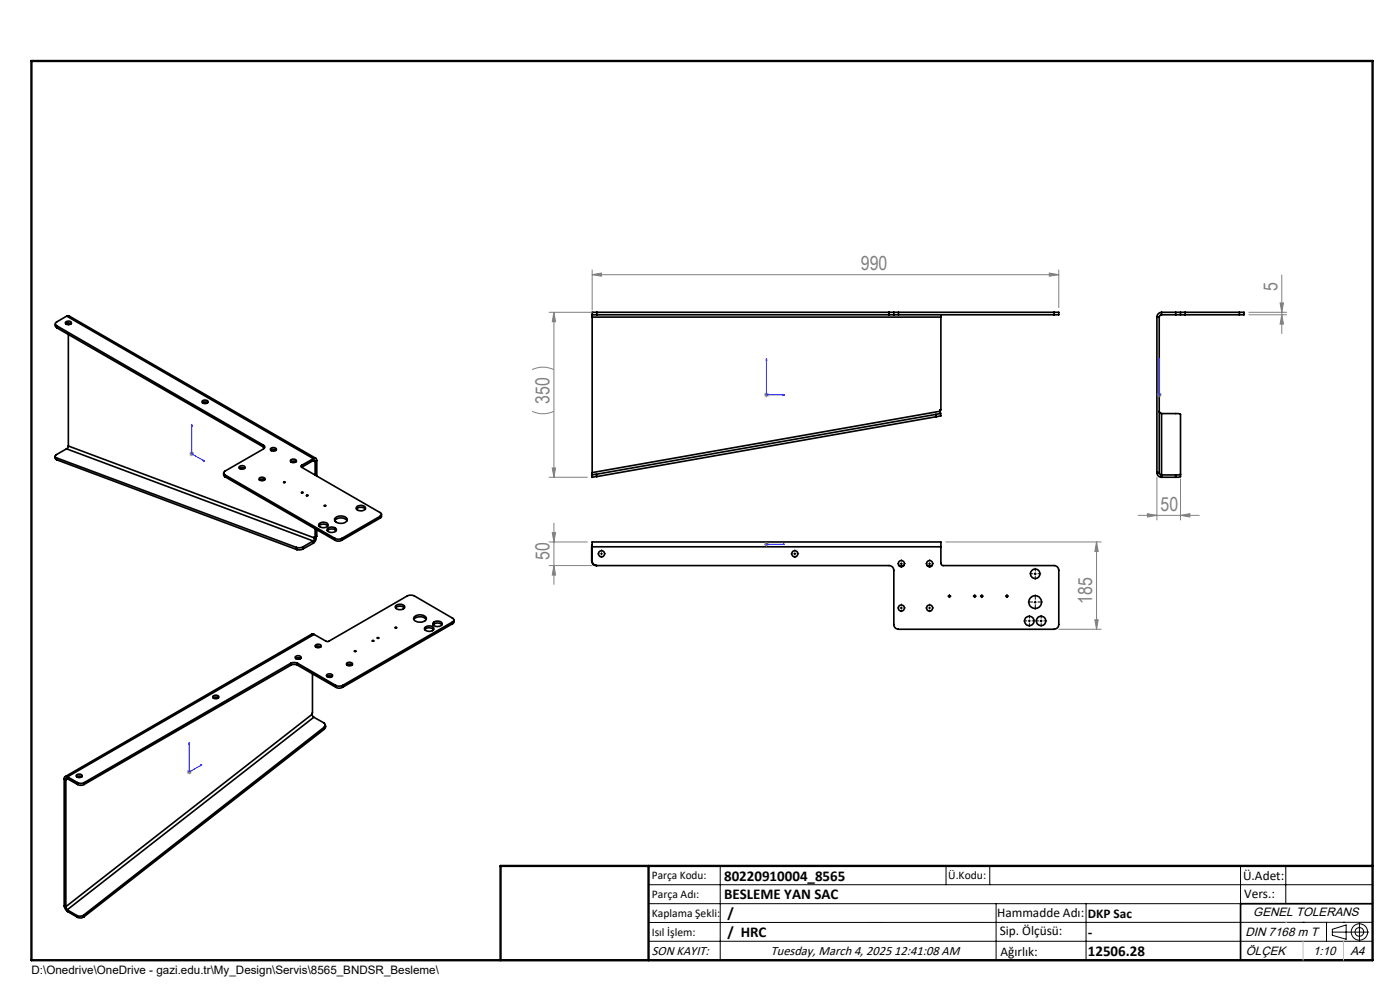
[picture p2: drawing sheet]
<svg xmlns="http://www.w3.org/2000/svg" width="297mm" height="210mm" viewBox="0 0 297 210" stroke-linecap="round" stroke-linejoin="round" font-family="sans-serif">
<g fill="none" stroke="#000" stroke-width=".35">
<path d="M11.7 68.7v.5l.3 .3M12 69.1l43.9 25.3M12 69.1v.4M12 69.5l43.9 25.3M14 68.3l.1-.1a.59 .59 0 0 1 .7-.1 .59 .59 0 0 1 .3 .6l-.2 .1a.61 .61 0 0 1-1-.4zM14 68.7l.4-.2 .7 .2M14.1 67.1l-2.1 1.2a.43 .43 0 0 0-.3 .4 .43 .43 0 0 0 .3 .4M14.1 67.1l.5-.1 52.4 30.2M14.1 67.1l52.4 30.2M14.5 68.5v.4M14.5 70.9v23.7M125.6 66.8h1"/>
<path d="M125.6 66.8v.5M125.6 67.3v33M125.6 67.3h74M126.6 66.2h-1v.6M126.6 66.2h62M126.6 66.8h62M126.6 66.2v.6M188.6 66.2h1M188.6 66.8h1M188.6 66.2v.6M189.6 66.2h1M189.6 66.8h1"/>
<path d="M189.6 66.2v.6M190.6 66.2v.6M190.6 66.2h33M190.6 66.8h33M199.6 66.8v.5M199.6 67.3v19.7h-.2v.2M223.6 66.2h1v.6h-1M223.6 66.2v.6M245.4 67.3h.5M245.4 67.3v33M245.9 67.3v33M246.4 66.2a1.02 1.02 0 0 0-1 1.1"/>
<path d="M246.4 66.8l-.3 .1-.2 .4M246.4 66.2h3M246.4 66.8h3M246.4 66.2v.6M249.4 66.8h1M249.4 66.2h1M249.4 66.2v.6M250.4 66.8h1M250.4 66.2h1M250.4 66.2v.6M251.4 66.2h11.5M251.4 66.8h11.5"/>
<path d="M251.4 66.2v.6M262.9 66.2h1v.6h-1M262.9 66.2v.6M11.7 96.8v.5l.3 .2M12 97.1l50.9 19M12 97.1v.4M12 97.5l51 19.1M14.1 95.2l-2.1 1.2a.34 .34 0 0 0-.3 .4 .34 .34 0 0 0 .3 .3M14.1 95.2l52.3 19.6M14.5 94.6l-.1 .3-.3 .3M14.5 94.6l52.2 19.5M42.9 85.1l.4-.2a.47 .47 0 0 1 .6 0 .47 .47 0 0 1 .2 .5 .74 .74 0 0 1-1.2-.2z"/>
<path d="M43 85.4l.3-.1 .8 .1M50.7 99l.1-.1a.66 .66 0 0 1 1.2 .4l-.3 .1a.61 .61 0 0 1-1-.4zM50.8 99.4l.4-.2 .7 .2M55.9 94.4a.43 .43 0 0 1 .3 .4 .43 .43 0 0 1-.3 .4l-8.2 4.7a.43 .43 0 0 0-.3 .4 .43 .43 0 0 0 .3 .4M55.9 94.8l.2 .2M55.9 94.4v.4M57.5 95.1a.68 .68 0 0 1 1.1 .3 .73 .73 0 0 1-1.2-.2zM57.5 95.5l.3-.2 .7 .2M61.7 97.5l.4-.1a.45 .45 0 0 1 .6 0 .45 .45 0 0 1 0 .6l-.1 .1a.65 .65 0 0 1-1-.5zM61.7 98l.5-.2 .6 .2M64 98.7l-.1 .2 .1 .2M64 99.1l16.6 9.6a.42 .42 0 0 1 .3 .4 .42 .42 0 0 1-.3 .4"/>
<path d="M64 98.7v.4M66.5 97.3a.42 .42 0 0 1 .5-.1 .42 .42 0 0 1 .2 .5M66.5 97.7l.2-.1 .2 .3M66.5 97.3l-2.5 1.4M66.5 97.3v.4M66.5 97.7l-2.5 1.4M66.5 97.7l.4 .2M66.9 97.9v2.8M67.2 97.7l-.3 .2M67.2 97.7v3.3M198.5 87.9l.1 .5M198.5 87.9l-72 12.7"/>
<path d="M198.6 88.4l-72 12.7M199.4 87.2l.1 .5M199.4 87.2l-73.8 13.1M199.5 87.7l-1 .2M199.5 87.7l.1 .5-1 .2M245.9 87.2l.2 .4 .3 .1M246.4 87.7h3.6l.4 .2v13.2l-1 .1M246.4 87.7v13.5M47.4 100.3l.1 .7 .2 .1M47.7 100.7l23.4 13.5M47.7 100.7v.4M47.7 101.1l23.4 13.5"/>
<path d="M55 101.5l.4-.3a.46 .46 0 0 1 .6 .1 .46 .46 0 0 1 .1 .5 .75 .75 0 0 1-1.1-.2zM55 101.8h.1a.88 .88 0 0 1 1 0M62.9 116.1l.1 .5M64 104.4h.2l.1 .1zM64.3 116l-.7 .2-.7-.1M64.3 116v.4M64.3 116.4l-.4 .2h-.9M66.4 114.8l-2.1 1.2M66.4 114.8l.1 .4M66.5 115.2l-2.2 1.2M66.7 114.1l-.3 .7M66.9 112.2v1.7"/>
<path d="M66.9 113.9h-.2v.2M67.1 113.9a1.38 1.38 0 0 1-.6 1.3M67.1 113.9l-.4 .2M67.1 113.8v.1M67.2 112.4v1.4l-.3 .1M67.7 111.6a1.32 1.32 0 0 1 1.8 0M67.7 111h.2a1.16 1.16 0 0 1 1.7 .4 1.2 1.2 0 0 1-2 0zM69.4 112.2a1.24 1.24 0 0 1 2 .2 1.11 1.11 0 0 1-2 0zM69.4 112.6l.2-.2a1.49 1.49 0 0 1 1.7 .2M71 110.4a1.72 1.72 0 0 1 2.6 0M71 110a1.74 1.74 0 0 1 2.7 .1 1.24 1.24 0 0 1-1.8 .9 .8 .8 0 0 1-.9-1zM71.1 114.2a1.5 1.5 0 0 0 1.4 0"/>
<path d="M71.1 114.6a1.5 1.5 0 0 0 1.4 0M71.1 114.2v.4M72.5 114.2v.4M75.6 108a1.41 1.41 0 0 1 1.9 0M75.7 107.5l.1-.1a1.07 1.07 0 0 1 1.7 .5 1.24 1.24 0 0 1-1.9-.1zM80.6 109.5l-8.1 4.7M80.6 109.5v.4M80.6 109.9l-8.1 4.7M80.9 109.1v.6l-.3 .2M125.5 100.7l.1 .5 1-.1M125.5 116v3a.96 .96 0 0 0 1 1h62.1a.97 .97 0 0 1 1 1v11.5a1.02 1.02 0 0 0 1 1h33a1.02 1.02 0 0 0 1-1v-11.5a.96 .96 0 0 0-1-1h-23.6l-.3-.2-.1-.3v-3.5M125.5 116h74.1"/>
<path d="M125.6 115.6l-.1 .4M125.6 100.3l-.1 .4M126.5 100.6l-1 .1M126.5 100.6l.1 .5M190.7 120h1M196.7 120h1M199.6 116v-1h-74v4a.96 .96 0 0 0 1 1M245.4 100.3a.95 .95 0 0 0 1 .9M245.4 100.3h.5M245.9 100.3l.1 .3 .3 .1h3.1M246.4 101.2h3M249.4 100.7v.5"/>
<path d="M250.4 100.6l-1 .1M62.7 139.3a.63 .63 0 0 1 .7-.3 .63 .63 0 0 1 .4 .7l-.2 .1a.6 .6 0 0 1-.9-.5zM62.7 139.7l.4-.2 .7 .2M66.6 134.6l-.5-.1-52.3 30.2M66.6 134.6l-52.3 30.2M66.9 136.9l.3-.2a.52 .52 0 0 1 .6-.1 .52 .52 0 0 1 .3 .6 .73 .73 0 0 1-1.2-.3zM67 137.2a.9 .9 0 0 1 1 0h.1M83.9 133.1l.2 .1h-.2zM83.9 129a1.31 1.31 0 0 1 1.9 0M84 128.5a1.24 1.24 0 0 1 1.9 .3 1.14 1.14 0 0 1-2-.1zM87.8 131.4a1.79 1.79 0 0 1 2.6 0M87.9 130.9a1.69 1.69 0 0 1 2.6 .3 1.59 1.59 0 0 1-2.7 .3l-.1-.3z"/>
<path d="M90.1 133.6a1.31 1.31 0 0 1 1.9 0M90.2 133.1l.1-.1a1.17 1.17 0 0 1 1.7 .4 1.1 1.1 0 0 1-1 .5 1.1 1.1 0 0 1-.9-.6zM91.9 132.5a1.32 1.32 0 0 1 1.8 0M92 132a1.17 1.17 0 0 1 1.8 .4 1.14 1.14 0 0 1-2-.1zM96 131.9a.43 .43 0 0 0 .3-.4 .43 .43 0 0 0-.3-.4l-8.1-4.7-.9-.1-.6 .1-16.7 9.7-.6-.1-2.5-1.4M96 131.9l-23.3 13.5M96 131.9v.4M96 132.3l-23.3 13.5M96.3 131.5v.5l-.3 .3M45.2 147.7l.4-.2a.47 .47 0 0 1 .6 0 .47 .47 0 0 1 .2 .6 .73 .73 0 0 1-1.2-.3zM45.2 148.1l.4-.2 .7 .2M61.7 140.7l.5-.2 .9 .2"/>
<path d="M61.7 141.1a1.5 1.5 0 0 1 1.4 0M61.7 140.7l-43.8 25.3M61.7 140.7v.4M61.7 141.1l-43.8 25.3M63.1 140.7l8.2 4.7M63.1 140.7v.4M63.1 141.1l8.2 4.7M66.2 151.5l.4 .6M66.2 151.5l-52.2 40.8M66.3 142.9l-.1 8.6M66.6 152.1l2.1 1.2a.54 .54 0 0 1 0 1M66.6 152.1l-52.3 40.9"/>
<path d="M68.7 154.3l-50.9 39.8M68.7 154.3l.1 .4M68.8 154.7l-50.9 39.7M69 153.7l.1 .5-.3 .5M69.4 143.5l.5-.2 .5 .2M69.4 143.1l.1-.1a.65 .65 0 0 1 1 .4 .76 .76 0 0 1-1.2-.2zM71.3 145.4l.5 .1 .9-.1M71.3 145.8a1.5 1.5 0 0 0 1.4 0M71.3 145.4v.4M72.7 145.4v.4M73.6 141.1l.4-.2 .7 .2M73.6 140.6l.4-.1a.44 .44 0 0 1 .6 0 .44 .44 0 0 1 0 .6 .62 .62 0 0 1-.7 .2 .62 .62 0 0 1-.3-.6z"/>
<path d="M13.6 165.2l.4 .2M13.6 165.2v26.9M14 165.4v26.9M14.3 164.8a.44 .44 0 0 0-.5-.1 .44 .44 0 0 0-.2 .5M14.3 165.2l-.2-.1-.1 .3M14.3 164.8l2.1 1.2M14.3 164.8v.4M14.3 165.2l2.1 1.2M14.3 165.2l-.3 .2M16.2 164.4l.3-.2a.53 .53 0 0 1 .6 0 .53 .53 0 0 1 .3 .6 .73 .73 0 0 1-1.2-.3zM16.3 164.8v-.1a.9 .9 0 0 1 1 .1h.1M16.4 166a1.5 1.5 0 0 0 1.5 0"/>
<path d="M16.4 166.4a1.5 1.5 0 0 0 1.5 0M16.4 166v.4M17.9 166v.4M13.6 192.1l.2 .6 .5 .6M13.6 192.1l.4 .2M14 192.3l.3 .7M14.3 193l2.1 1.2M14.3 193v.3M14.3 193.3l2.1 1.3M16.4 194.2v.4M17.8 194.1a1.52 1.52 0 0 1-1.4 .1M17.8 194.1l.1 .3"/>
<path d="M17.9 194.4a1.3 1.3 0 0 1-1.5 .2M291.2 191.7h-28v12M106.2 203.7h185"/>
<circle cx="60.3" cy="102.3" r=".13"/>
<circle cx="65.2" cy="105.1" r=".14"/>
<circle cx="69" cy="107.3" r=".14"/>
<circle cx="127.6" cy="117.5" r=".64"/>
<circle cx="168.6" cy="117.5" r=".64"/>
<circle cx="191.2" cy="119.6" r=".66"/>
<circle cx="197.2" cy="119.6" r=".66"/>
<circle cx="75.3" cy="138.1" r=".14"/>
<circle cx="79.1" cy="136" r=".15"/>
<circle cx="80.2" cy="135.3" r=".15"/>
<circle cx="191.2" cy="129" r=".64"/>
<circle cx="197.2" cy="129" r=".64"/>
<circle cx="201.4" cy="126.5" r=".17"/>
<circle cx="206.8" cy="126.5" r=".16"/>
<circle cx="208.3" cy="126.5" r=".17"/>
<circle cx="213.6" cy="126.5" r=".16"/>
<circle cx="218.4" cy="131.7" r=".99"/>
<circle cx="219.6" cy="127.7" r="1.35"/>
<circle cx="219.6" cy="121.7" r="1"/>
<circle cx="220.9" cy="131.7" r=".99"/>
</g>
<g fill="none" stroke="#000" stroke-width=".21">
<path d="M60.1 102.2l.4 .1-.2 .1zM127.4 117.5h.4M127.6 117.2v.5M168.3 117.5h.6M168.6 117.2v.5M191 119.6h.5M191.2 119.3v.5M197 119.6h.4M197.2 119.3v.5M75.1 138.1l.3-.1 .1 .2h-.2zM80 135.2l.4 .2h-.3zM191 129h.5"/>
<path d="M191.2 128.7v.5M197 129h.4M197.2 128.7v.5M201.2 126.5h.4M201.2 126.5a.2 .2 0 0 1 .2-.2 .2 .2 0 0 1 .2 .2 .2 .2 0 0 1-.2 .2M201.4 126.2v.5M206.5 126.5h.5M206.6 126.5a.2 .2 0 0 1 .2-.2 .2 .2 0 0 1 .2 .2 .2 .2 0 0 1-.3 .2M206.8 126.2v.5M208 126.5h.5M208.1 126.5a.21 .21 0 0 1 .2-.2 .21 .21 0 0 1 .2 .2 .21 .21 0 0 1-.3 .2M208.3 126.2v.5"/>
<path d="M213.4 126.5h.5M213.4 126.5a.2 .2 0 0 1 .2-.2 .2 .2 0 0 1 .2 .2 .2 .2 0 0 1-.2 .2M213.6 126.2v.5M218.1 131.7h.5M218.4 131.5v.5M219.4 121.7h.5M219.4 127.7h.5M219.6 121.5v.5M219.6 127.5v.5M220.6 131.7h.5M220.9 131.5v.5M137.6 187.7h153.6"/>
<path d="M137.6 191.7h153.6M137.6 199.7h153.6M152.8 183.7v20M200.7 183.7v4M210 183.7v4M211.3 191.7v12M230.4 191.7v12M263.2 183.7v20M272.8 183.7v8M276.4 195.6h.1M281.4 195.6v4.1M282.6 197.7h7.8"/>
<path d="M282.6 197.1l3-.9v3l-3-.8zM285 195.6h.1M288.4 195.8v3.8M291.2 195.6l-153.6 .1"/>
<circle cx="64.1" cy="104.5" r=".18"/>
<circle cx="65.2" cy="105.1" r=".18"/>
<circle cx="69" cy="107.3" r=".16"/>
<circle cx="79.1" cy="136" r=".16"/>
<circle cx="83.9" cy="133.2" r=".16"/>
<circle cx="288.4" cy="197.7" r="1.74"/>
<circle cx="288.4" cy="197.7" r=".93"/>
</g>
<g fill="none" stroke="#00f" stroke-width=".21">
<path d="M162.6 76.1l.1 .3h-.2zM162.6 76.1v7.6h3.9M245.9 76.1v.3v-.3M245.9 76.1v7.6M40.7 90v.3l-.1-.1zM40.7 90v6.3l2.7 1.5M43.1 97.6l.3 .2-.3-.1zM166.1 83.7h.4l-.4 .1zM245.9 83.7v.1zM245.9 83.7h.1M162.5 115.5h.2zM162.6 115.5h.1"/>
<path d="M162.6 115.5h3.9M166.5 115.5h-.4h.4M40.1 157.5v.3zM40.1 157.5v6.3l2.8-1.6M42.6 162.3l.3-.1-.3 .2z"/>
</g>
<g fill="none" stroke="#808080" stroke-width=".21">
<path d="M125.6 58.3l2-.4v.7zM125.6 57.2v8.5M125.6 58.3h99M222.6 57.9l2 .4-2 .3zM224.6 57.2v8.1M271.9 58.3v12.5M112.9 78.4a5.3 5.3 0 0 1 4.6 0M116.5 66.2h9.1M117.5 66.2l.4 2.1h-.7zM117.5 66.2v35M264.9 66.2h8M264.9 66.8h8"/>
<path d="M271.6 64.3h.7l-.4 1.9zM271.9 66.8l.4 1.9h-.7zM40.2 96.3h1M40.3 95.9l.7 .7M40.7 95.8v1M41 95.9l-.7 .7M112.9 87.2a5.3 5.3 0 0 0 4.6 0M117.2 99.3h.7l-.4 1.9zM162.1 83.7h1M162.2 83.4l.8 .7M162.6 83.2v1.1M163 83.4l-.8 .7"/>
<path d="M245.4 83.7h1M245.6 83.4l.7 .7M245.9 83.2v1.1M246.3 83.4l-.7 .7M116.5 120h9.1M116.5 115h8.1M116.5 101.2h8.1M117.2 113h.7l-.4 2zM117.5 120l.4 2h-.7zM117.5 111v13M162.1 115.5h1M162.2 115.1l.8 .7"/>
<path d="M162.6 115v1M163 115.1l-.8 .7M200.6 115h33M232.6 115l.4 2h-.7zM232.6 115v18.5M241.4 109.3h13M243.4 109l2 .3-2 .4zM245.4 101.2v9.1M250.4 109.3l2-.3v.7zM250.4 101.6v8.7M224.6 133.5h9M232.3 131.5h.7l-.4 2z"/>
<path d="M39.6 163.8h1M39.8 163.4l.7 .7M40.1 163.3v.9M40.5 163.4l-.7 .7"/>
</g>
<g fill="none" stroke="#000" stroke-width=".21" stroke-dasharray="15.2 1.3 1.3 1.3" stroke-linecap="butt">
<path d="M127.1 117.5h-.4M127.6 117v-.4M127.6 118v.4M128.1 117.5h.4M168.1 117.5h-.4M168.6 117v-.4M168.6 118v.4M169.1 117.5h.4M190.7 119.6h-.4M191.2 119.1v-.4M191.7 119.6h.4M196.7 119.6h-.4"/>
<path d="M197.2 119.1v-.4M197.7 119.6h.4M190.7 129h-.4M191.2 120.1v.4M191.2 128.5v-.4M191.2 129.5v.4M191.7 129h.4M196.7 129h-.4M197.2 128.5v-.4M197.2 129.5v.4M197.2 120.1v.4M197.7 129h.4"/>
<path d="M201.2 126.5h-.2M201.4 126.2v-.2M201.4 126.7v.2M201.7 126.5h.1M206.5 126.5h-.1M206.8 126.2v-.2M206.8 126.7v.2M207 126.5h.2M208 126.5h-.1M208.3 126.2v-.2M208.3 126.7v.2M208.5 126.5h.2"/>
<path d="M213.4 126.5h-.2M213.6 126.2v-.2M213.6 126.7v.2M213.9 126.5h.1M217.9 131.7h-.8M218.4 131.2v-.7M218.4 132.2v.8M218.9 131.7h.7M219.1 121.7h-.7M219.1 127.7h-1.1M219.6 121.2v-.7M219.6 122.2v.8"/>
<path d="M219.6 127.2v-1.1M219.6 128.2v1.1M220.1 121.7h.8M220.1 127.7h1.1M220.4 131.7h-.8M220.9 131.2v-.7M220.9 132.2v.8M221.4 131.7h.7"/>
</g>
<path d="M6.7 12.9h284.5v190.8h-284.5zM137.6 183.7v20M291.2 183.7h-185v20" fill="none" stroke="#000" stroke-width=".5"/>
<path d="M272.8 195.6h.1M276.4 199.7v4M285 199.7v4" fill="none" stroke="#c0c0c0" stroke-width=".21"/>
<g fill="#00f">
<path d="M43.1 97.6l.3 .2-.3-.1zM40.7 90v.3l-.1-.1zM166.1 83.7h.4l-.4 .1zM162.6 76.1l.1 .3h-.2z"/>
<path d="M42.6 162.3l.3-.1-.3 .2zM40.1 157.5v.3z"/>
<path d="M245.9 83.7v.1zM245.9 76.1v.3z"/>
<path d="M166.1 115.5h.4zM162.5 115.5h.2z"/>
</g>
<g fill="#808080">
<path d="M250.4 109.3l2-.3v.7zM243.4 109l2 .3-2 .4z"/>
<path d="M125.6 58.3l2-.4v.7zM222.6 57.9l2 .4-2 .3z"/>
<path d="M117.5 120l.4 2h-.7zM117.2 113h.7l-.4 2zM232.3 131.5h.7l-.4 2zM232.6 115l.4 2h-.7z"/>
<path d="M117.2 99.3h.7l-.4 1.9zM117.5 66.2l.4 2.1h-.7z"/>
<path d="M271.6 64.3h.7l-.4 1.9zM271.9 66.8l.4 1.9h-.7z"/>
</g>
<g font-size="4.1" fill="#808080">
<text x="182.6" y="57.3">990</text>
<text x="271" y="61.8" transform="rotate(-90 271 61.8)">5</text>
<text x="116.6" y="85.6" transform="rotate(-90 116.6 85.6)">350</text>
<text x="246.2" y="108.4">50</text>
<text x="116.6" y="118.9" transform="rotate(-90 116.6 118.9)">50</text>
<text x="231.7" y="128.1" transform="rotate(-90 231.7 128.1)">185</text>
</g>
<g font-size="3.2">
<text x="153.6" y="190.8">BESLEME YAN SAC</text>
<text x="153.6" y="186.8">80220910004_8565</text>
<text x="154.3" y="194.8">/</text>
<text x="154.3" y="198.8">/ HRC</text>
<text x="230.8" y="198.7">-</text>
<text x="230.8" y="202.8">12506.28</text>
</g>
<g font-size="2.8">
<text x="263.7" y="186.7">Ü.Adet:</text>
<text x="263.9" y="190.5">Vers.:</text>
<text x="211.5" y="194.5">Hammadde Adı:</text>
<text x="230.8" y="194.7">DKP Sac</text>
<text x="138.3" y="202.6">SON KAYIT:</text>
<text x="163.5" y="202.6">Tuesday, March 4, 2025 12:41:08 AM</text>
<text x="212.1" y="198.4">Sip. Ölçüsü:</text>
<text x="212.2" y="202.7">Ağırlık:</text>
</g>
<g font-size="2.6">
<text x="265.9" y="194.4">GENEL TOLERANS</text>
<text x="264.2" y="198.5">DIN 7168 m T</text>
<text x="264.3" y="202.6">ÖLÇEK</text>
<text x="278.5" y="202.6">1:10</text>
<text x="286.5" y="202.6">A4</text>
</g>
<g font-size="2.5">
<text x="138.3" y="186.4">Parça Kodu:</text>
<text x="138.3" y="190.5">Parça Adı:</text>
<text x="201.2" y="186.5">Ü.Kodu:</text>
<text x="138.3" y="194.5">Kaplama Şekli:</text>
<text x="138.3" y="198.6">Isıl İşlem:</text>
<text x="6.7" y="206.7">D:\Onedrive\OneDrive - gazi.edu.tr\My_Design\Servis\8565_BNDSR_Besleme\</text>
</g>
</svg>
